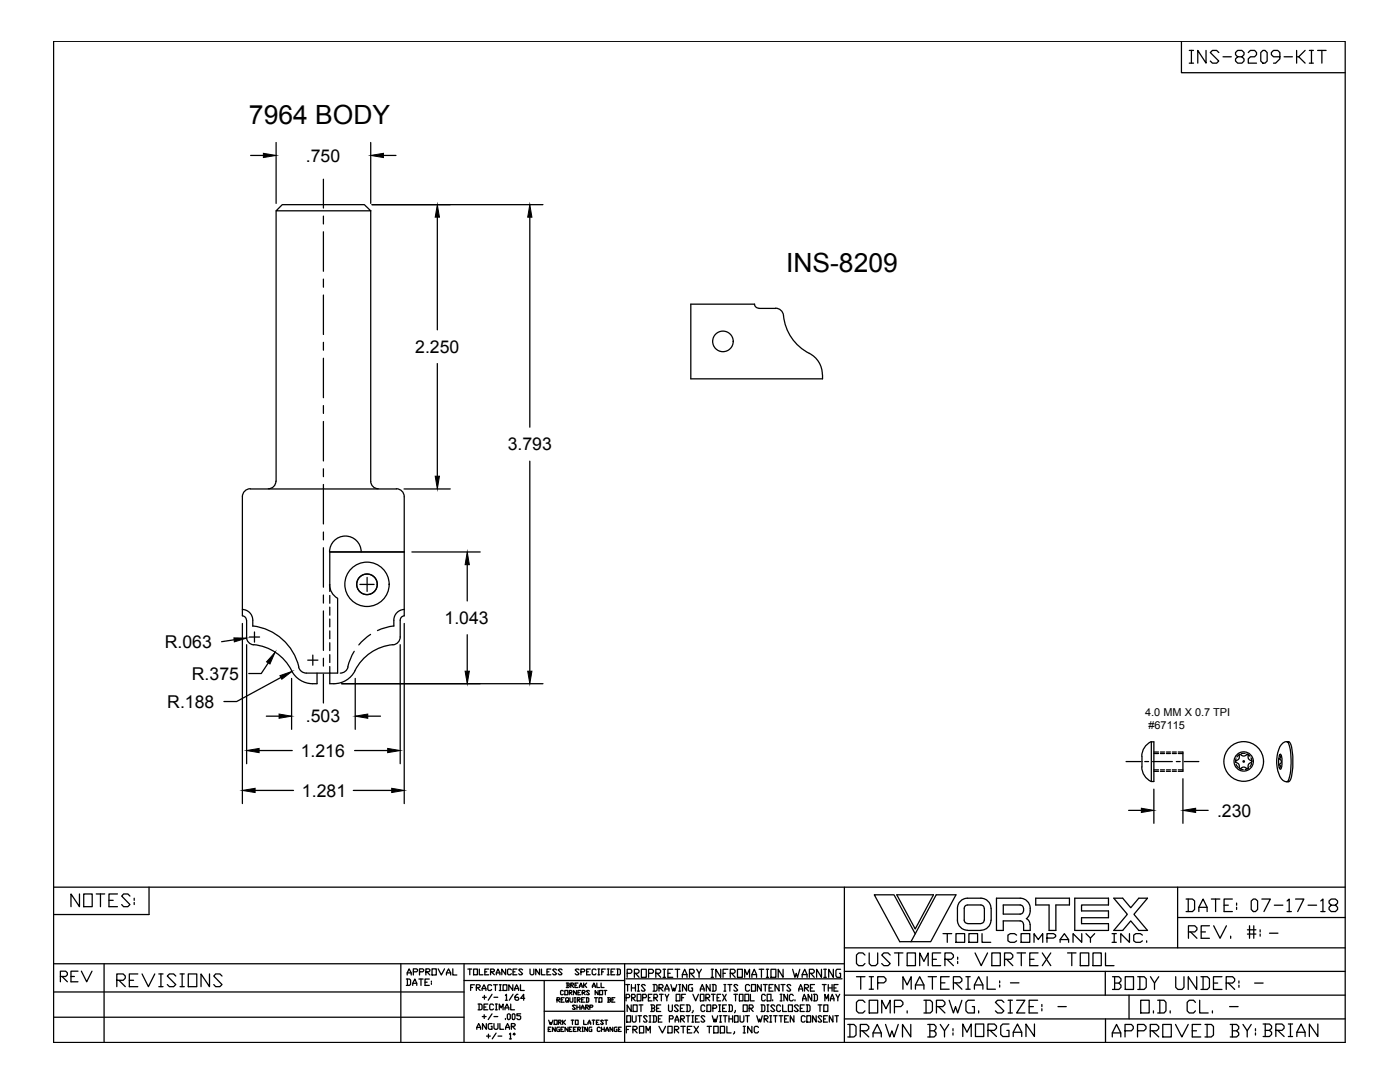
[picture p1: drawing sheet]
<svg xmlns="http://www.w3.org/2000/svg" width="279mm" height="216mm" viewBox="0 0 279 216" stroke-linecap="round" stroke-linejoin="round" font-family="sans-serif">
<!-- layer: titleblk -->
<path d="M10.7 8.2h257.8v199.8h-257.8zM235.8 8.2v6.3h32.7M10.7 177h257.8" fill="none" stroke="#000" stroke-width=".25"/>
<!-- layer: 50 -->
<g fill="none" stroke="#000" stroke-width=".25">
<path d="M168.5 177v31M235 177v12.1M10.7 182.5h19M10.7 197.9h81.9M10.7 192.3h157.8M20.8 192.3v15.7M80 192.3v15.7M92.6 192.3v15.7M92.6 195.7h32.1M108.6 195.7v12.2M124.7 192.3v15.7M168.5 189.1h100"/>
<path d="M168.5 193.8h100M168.5 198.6h100M225.3 198.6v4.7M235 183.1h33.5M10.7 203h81.9M108.6 201.8h16.1M168.5 203.3h100"/>
</g>
<!-- layer: Text -->
<g fill="none" stroke="#000" stroke-width=".25">
<path d="M179 178.5h7.3l-3.6 6.9zM193.1 179.2a2.01 2.01 0 0 0-2 2.1v2.3a2.01 2.01 0 0 0 2 2M193.1 179.2h2.7a2.01 2.01 0 0 1 2 2M81.1 195.4h.6l.2 .2v.8l-.2 .2h-.6M81.3 194.5v-.4l.3-.8 .5 .8v.4M81.3 194.1h.8M81.3 195.4v1.2M82.4 196.6v-.4l.4-.8 .4 .8v.4M82.4 196.2h.8M82.5 193.9h.6l.2-.4-.2-.2h-.6v1.2M83.6 195.4h.8M83.7 193.9h.7l.2-.4-.2-.2h-.7v1.2"/>
<path d="M84 195.4v1.2M84.8 196h.4M85 193.9h.6l.2-.4-.2-.2h-.6v1.2M85.2 193.9l.6 .6M85.7 195.4h-.9v1.2h.9M86.1 195.8v.2M86.1 196.2v.2M86.2 193.3h.9v1.2h-.9zM87.4 193.3l.7 1.2 .6-1.2M89.1 194.5v-.4l.4-.8 .4 .8v.4M89.1 194.1h.8M90.4 193.3v1.2h.8"/>
<path d="M93.4 193.4h.7M93.8 193.4v1.1M93.9 197h.4M94.5 193.4h.8v1.1h-.8zM94.7 196.5h-.8v1.1M95.1 197h.5l.2-.1v-.2l-.2-.2h-.5v1.1M95.2 197l.6 .6M95.7 193.4v1.1h.7M96.2 197.6v-.3l.4-.8 .4 .8v.3M96.2 197.3h.8M96.3 199h.8M96.7 198.6v.8"/>
<path d="M96.8 193.9h.3M97.5 193.4h-.7v1.1h.7M97.9 193.9h.6l.2-.2v-.2l-.2-.1h-.6v1.1M98.1 193.9l.6 .6M98.1 196.7l-.2-.2h-.4l-.1 .2v.7l.1 .2h.4l.2-.2M98.2 198.4l-.8 1.2M98.5 196.5h.8M98.6 199h.7M98.9 196.5v1.1M99 194.5v-.4l.4-.7 .4 .7v.4M99 194.1h.8M99.6 197.6h.4"/>
<path d="M99.6 196.5h.4M99.9 196.5v1.1M100.4 196.5h.8v1.1h-.8zM100.9 198.6l.2-.2v1.2M100.9 199.6h.3M100.9 193.4v1.1l-.8-1.1v1.1M102.1 193.5l-.3-.1h-.3l-.2 .1v.8l.2 .2h.3l.3-.2M102.3 196.5v1.1l-.8-1.1v1.1M102.4 193.9h.4M102.4 198.4l-.8 1.2M102.7 197.6v-.3l.4-.8 .4 .8v.3M102.7 197.3h.8"/>
<path d="M103.2 193.4h-.8v1.1h.8M103.4 198.4h-.2l-.4 .4v.6l.2 .2h.4l.1-.2-.1-.4h-.6M103.9 196.5v1.1h.7M104.3 193.5l-.2-.1h-.4l-.2 .1 .8 .8-.2 .2h-.4l-.2-.2M104.7 199.2h-.8l.6-.8v1.2M105.8 193.4v.9l.2 .2h.4l.1-.2v-.9M107.7 193.4v1.1l-.8-1.1v1.1M108.1 193.4v1.1h.7M109.2 193.9h.3M109.9 193.4h-.7v1.1h.7M111.1 193.5l-.2-.1h-.4l-.2 .1 .8 .8-.2 .2h-.4l-.2-.2M111.2 199.5h.4l.1-.3-.5-.1v.9"/>
<path d="M111.3 199.5l.4 .5M112 199.5h.3M112.2 193.5l-.2-.1h-.4l-.2 .1 .8 .8-.2 .2h-.4l-.2-.2M112.4 197.8l-.1-.2-.4 .2v.6l.1 .1 .4-.1M112.6 199.1h-.6v.9h.6M112.7 197.6h.6v.9h-.6zM113 196.2h.5l.1 .1-.1 .3M113.2 196.6h.3l.1 .3-.1 .1h-.5M113.2 196.2v.8M113.6 198.1h.4l.2-.3-.6-.2v.9M113.7 198.1l.5 .4M113.9 196.6h.4l.2-.3-.6-.1v.8"/>
<path d="M114 196.6l.5 .4M114.8 196.6h.2M115 197.6v.9l-.5-.9v.9M115.3 196.2h-.5v.8h.5M115.3 198.1h.3M115.6 193.5l-.2-.1h-.4l-.2 .1 .8 .8-.2 .2h-.4l-.2-.2M115.6 197l.3-.8 .3 .8M115.6 196.8h.6M115.9 197.6h-.6v.9M115.9 193.9h.6l.2-.2v-.2l-.2-.1h-.6v1.1M116.2 198.1h.4l.2-.3-.6-.2v.9M116.3 198.1l.5 .4"/>
<path d="M116.5 196.2v.8M116.7 196.6l.4 .4M117.1 196.2l-.6 .4M117.1 193.9h.3M117.6 197.8l-.1-.2-.5 .2 .6 .6-.1 .1-.5-.1M117.8 193.4h-.7v1.1h.7M118.2 197l.3-.8 .3 .8M118.2 196.8h.6M118.9 193.5l-.1-.1h-.4l-.2 .1v.8l.2 .2h.4l.1-.2M119.1 196.2v.8h.6M119.3 193.4h.4M119.3 194.5h.4"/>
<path d="M119.4 197.6v.9l-.6-.9v.9M119.5 193.4v1.1M119.7 197.6h.6v.9h-.6zM120 196.2v.8h.6M120.1 193.9h.3M120.5 197.6h.6M120.8 193.4h-.7v1.1M120.8 197.6v.9M121.2 193.4h.4M121.2 194.5h.4M121.3 199.1l.6 .1-.2 .3M121.4 199.5h.3l.2 .3-.2 .2h-.4"/>
<path d="M121.4 193.4v1.1M121.4 199.1v.9M121.9 193.9h.4M122.1 199.5h.3M122.7 199.1h-.6v.9h.6M122.7 193.4h-.8v1.1h.8M123.1 193.4h.5l.2 .1v.8l-.2 .2h-.5M123.3 193.4v1.1M124.9 196.5h.7M124.9 195.3h43.1M125 199.1h.5l.2-.2-.2-.5h-.5v1.3M125.2 194.2h.7l.2-.2v-.3l-.2-.3h-.7v1.6"/>
<path d="M125.3 196.5v1.3M126 196.5v1.3M126 197.1h.8M126.1 199.1h.5l.2-.2-.2-.5h-.5v1.3M126.2 199.1l.6 .6M126.6 194.2h.7l.2-.2v-.3l-.2-.3h-.7v1.6M126.8 196.5v1.3M126.8 194.2l.7 .8M127.2 198.4h.7v1.3h-.7zM127.2 196.5h.4M127.2 197.8h.4M127.4 196.5v1.3"/>
<path d="M128 193.4h1v1.6h-1zM128.3 199.1h.5l.2-.2-.2-.5h-.5v1.3M128.8 196.7l-.2-.2h-.4l-.2 .2 .8 .9-.2 .2h-.4l-.2-.2M129.4 199.1h.3M129.4 194.2h.8l.2-.2v-.3l-.2-.3h-.8v1.6M130.1 198.4h-.7v1.3h.7M130.3 196.5h.6l.2 .2v.9l-.2 .2h-.6M130.5 199.1h.5l.2-.2-.2-.5h-.5v1.3M130.5 196.5v1.3M130.7 199.1l.5 .6M130.9 194.2h.7l.3-.2v-.3l-.3-.3h-.7v1.6M131.1 194.2l.8 .8"/>
<path d="M131.5 197.1h.6l.2-.2v-.2l-.2-.2h-.6v1.3M131.6 198.4h.8M131.7 197.1l.6 .7M132 198.4v1.3M132.3 193.4h.5M132.3 195h.5M132.6 193.4v1.6M132.7 197.8v-.5l.4-.8 .4 .8v.5M132.7 197.3h.8M132.7 198.4l.4 .7v.6M133.3 194.2h.5M133.5 198.4l-.4 .7"/>
<path d="M133.9 196.5l.4 1.3 .2-.7 .1 .7 .5-1.3M134.3 193.4h-1v1.6h1M134.7 193.4h1M134.9 198.4h.8v1.3h-.8zM135.2 193.4v1.6M135.5 196.5h.3M135.5 197.8h.3M135.7 196.5v1.3M136 199.1h.4M136.2 195v-.5l.4-1.1 .5 1.1v.5M136.2 194.5h.9M136.8 198.4h-.8v1.3"/>
<path d="M137 196.5v1.3l-.8-1.3v1.3M137.6 194.2h.7l.2-.2v-.3l-.2-.3h-.7v1.6M137.8 194.2l.7 .8M138.2 196.5h-.6l-.2 .2v.9l.2 .2h.6v-.7h-.2M138.3 198.4l.5 1.3 .6-1.3M139.1 193.4l.4 .8v.8M139.8 197.8v-.5l.4-.8 .3 .8v.5M139.8 198.4h.7v1.3h-.7zM139.8 197.3h.7M140 193.4l-.5 .8M140.9 199.1h.5l.2-.2-.2-.5h-.5v1.3M141.1 199.1l.5 .6"/>
<path d="M141.7 196.5v1.3l-.7-1.3v1.3M141.9 193.4h.5M141.9 195h.5M142 198.4h.7M142.1 196.5h.6l.2 .2v.9l-.2 .2h-.6M142.1 193.4v1.6M142.3 196.5v1.3M142.4 198.4v1.3M143.1 199.1h.4M143.8 198.4h-.7v1.3h.7M143.8 193.4v1.6l-.9-1.6v1.6M144.2 198.4l.7 1.3"/>
<path d="M144.3 194.2h.5M144.5 196.5h.4M144.5 197.8h.4M144.7 196.5v1.3M144.9 198.4l-.7 1.3M145.3 193.4h-1v1.6M145.3 196.5h.7M145.7 196.5v1.3M145.7 194.2h.8l.2-.2v-.3l-.2-.3h-.8v1.6M146 194.2l.7 .8M146.5 198.4h.7M146.8 198.4v1.3"/>
<path d="M147.2 193.4h1v1.6h-1zM147.2 196.7l-.2-.2h-.4l-.1 .2 .7 .9-.2 .2h-.4l-.1-.2M147.6 198.4h.7v1.3h-.7zM148.6 195v-1.6l.5 1.1 .5-1.1v1.6M148.7 198.4h.7v1.3h-.7zM149.6 196.7l-.2-.2h-.4l-.2 .2v.9l.2 .2h.4l.2-.2M149.8 198.4v1.3h.7M150 196.5h.8v1.3h-.8zM150.1 195v-.5l.4-1.1 .5 1.1v.5M150.1 194.5h.9M151.5 193.4h.9M151.9 196.5v1.3l-.7-1.3v1.3"/>
<path d="M152 193.4v1.6M152.3 196.5h.8M152.7 198.7l-.1-.3h-.4l-.2 .3v.8l.2 .2h.4l.1-.2M152.7 196.5v1.3M152.9 193.4h.5M152.9 195h.5M153.1 198.4h.8v1.3h-.8zM153.1 193.4v1.6M153.5 197.1h.4M153.9 193.4h.9v1.6h-.9zM154.2 199.5v.2M154.3 196.5h-.8v1.3h.8"/>
<path d="M155.5 196.5v1.3l-.8-1.3v1.3M155.7 199.7h.4M155.7 198.4h.4M155.9 196.5h.8M155.9 198.4v1.3M156.2 196.5v1.3M156.3 193.4v1.6l-1-1.6v1.6M157.2 198.4v1.3l-.8-1.3v1.3M157.8 196.7l-.2-.2h-.3l-.3 .2 .8 .9-.2 .2h-.3l-.3-.2M158.2 193.4l.5 1.6 .2-.8 .3 .8 .4-1.6M158.3 198.7l-.2-.3h-.3l-.2 .3v.8l.2 .2h.3l.2-.2M158.7 199.5v.2"/>
<path d="M159.4 197.8v-.5l.4-.8 .4 .8v.5M159.4 197.3h.8M160.1 195v-.5l.5-1.1 .5 1.1v.5M160.1 194.5h1M160.2 199.7v-.4l.3-.9 .4 .9v.4M160.2 199.3h.7M160.6 197.1h.5l.3-.2v-.2l-.3-.2h-.5v1.3M160.8 197.1l.6 .7M161.5 194.2h.7l.3-.2v-.3l-.3-.3h-.7v1.6M161.7 197.1h.4M161.8 194.2l.7 .8M162 198.4v1.3l-.7-1.3v1.3"/>
<path d="M162.4 198.4h.5l.2 .3v.8l-.2 .2h-.5M162.5 196.5h-.8v1.3h.8M162.5 198.4v1.3M163.9 193.4v1.6l-.9-1.6v1.6M164.1 196.5h.8M164.4 193.4h.5M164.4 195h.5M164.5 196.5v1.3M164.6 199.7v-1.3l.4 .9 .3-.9v1.3M164.7 193.4v1.6M165.3 197.1h.8M165.3 196.5v1.3"/>
<path d="M165.7 199.7v-.4l.4-.9 .3 .9v.4M165.7 199.3h.7M166.1 196.5v1.3M166.3 193.4v1.6l-.9-1.6v1.6M166.4 197.1h.5M166.8 198.4l.4 .7v.6M167.2 196.5h-.8v1.3h.8M167.6 198.4l-.4 .7M167.8 193.4h-.8l-.2 .3v1l.2 .3h.8v-.8h-.3M182.7 186.3l-4.3-7.8h-3.9l5.1 9.4h6.1l5.1-9.4h-4l-5 9.4M193.1 180.6a.66 .66 0 0 0-.7 .7v2.3a.66 .66 0 0 0 .7 .7M193.1 180.6h2.7a.66 .66 0 0 1 .6 .6"/>
<path d="M196.4 183.6a.66 .66 0 0 1-.6 .7M196.5 181.3v2.3M197.8 183.6a2.01 2.01 0 0 1-2 2M197.8 181.3v2.3M204.2 184.4a.66 .66 0 0 0-.6-.6h-3.4v1.9M204.2 181.2a.66 .66 0 0 0-.6-.6h-3.4v1.8h3.4a.66 .66 0 0 0 .6-.7M204.3 181.3v.5M204.8 183.3a1.29 1.29 0 0 1 .8 1.2M204.9 183.3a2.44 2.44 0 0 0-.8-4l-5.2-.1v6.5M209.4 185.7v-5.1h-2.7v-1.4h6.7v1.4h-2.7v5.1M215.8 184.3v-1.2h5.4v-1.3h-5.4v-1.2h5.4v-1.4h-6.7v6.5M222.3 185.7l2.7-3.3-2.7-3.2h1.8l1.6 1.9 1.6-1.9h1.7l-2.7 3.2 2.7 3.3"/>
<path d="M224.1 185.7l1.6-1.9 1.6 1.9M227.7 199.6h1.6v2.5h-1.6zM231 199.6h1.3l.4 .4v1.7l-.4 .4h-1.3M231.5 199.6v2.5M239.4 199.6v2.5h1.7M95.2 205.4v-.4l.3-.8 .4 .8v.4M95.2 205h.7M95.4 200.3h.6l.2 .3v.7l-.2 .2h-.6M95.6 200.3v1.2M96.3 202.8h.7M96.6 200.9h.4M96.6 202.5v.7"/>
<path d="M97.1 204.2v1.2l-.8-1.2v1.2M97.1 206.7h.8M97.4 200.3h-.8v1.2h.8M97.5 206.4v.7M98.2 204.2h-.6l-.2 .2v.8l.2 .2h.6v-.6h-.2M98.2 202.3l-.8 1.1M98.5 200.6l-.2-.3h-.4l-.2 .3v.7l.2 .2h.4l.2-.2M98.6 204.2v1l.2 .2h.4l.2-.2v-1M98.6 202.8h.7M98.9 201.5h.4M98.9 200.3h.4M99 206.1l-.8 1.2"/>
<path d="M99 200.3v1.2M99.4 206.7h.7M99.6 201.5v-1.2l.4 .8 .4-.8v1.2M99.8 204.2v1.2h.7M100.8 201.5v-.4l.4-.8 .3 .8v.4M100.8 201.1h.7M100.9 203.2v.2M100.9 205.4v-.4l.4-.8 .4 .8v.4M100.9 205h.8M101.2 202.5l.3-.2 .3 .2v.7l-.2 .2-.4-.2zM101.7 206.4l.2-.3v1.2M101.7 207.3h.4"/>
<path d="M101.9 200.3v1.2h.8M102.1 204.8h.5l.2-.2v-.2l-.2-.2h-.5v1.2M102.2 202.5l.2-.2 .4 .2v.7l-.2 .2h-.2l-.2-.2zM102.2 204.8l.6 .6M102.4 206.4l.2-.3 .2 .3-.2 .1zM103.9 202.3h-.7v.4h.5l.2 .1v.4l-.2 .2h-.3l-.2-.2M109.4 205.4h.3M109.5 203.6l.3 .8 .1-.4 .2 .4 .2-.8M110 205h-.6v.8h.6M110.6 203.6h.6v.8h-.6zM110.8 205v.8l-.5-.8v.8M111.4 204h.5l.1-.3-.6-.1v.8"/>
<path d="M111.6 204l.4 .4M111.7 205h-.5l-.1 .7 .6 .1v-.4h-.2M112 205.4h.2M112.3 203.6v.8M112.4 204l.4 .4M112.5 205h-.5v.8h.5M112.8 203.6l-.5 .4M113.4 205v.8l-.6-.8v.8M113.6 205.4h.3M114.2 205h-.6v.8h.6M114.2 203.6v.8M114.5 205.4h.3"/>
<path d="M114.8 203.6h.6v.8h-.6zM115 205h-.5v.8h.5M115.3 205.4h.4l.2-.3-.2-.1h-.4v.8M115.4 205.4l.5 .4M116.1 205.8h.3M116.1 205h.3M116.3 205v.8M116.5 203.6v.8h.5M117.2 205v.8l-.5-.8v.8M117.3 204.4l.3-.8 .3 .8M117.3 204.1h.6M118.1 205h-.4l-.2 .1v.6l.2 .1h.4v-.4h-.1"/>
<path d="M118.4 203.6v.8M119 204h.3M119.6 203.6h-.6v.8h.6M119.8 205.1l-.2-.1-.4 .1v.6l.2 .1 .4-.1M120 205.4h.6M120 205v.8M120.4 203.7l-.1-.1-.4 .1 .5 .5-.1 .2h-.3l-.1-.2M120.6 205v.8M120.7 203.6h.6M120.9 205.8l.3-.8 .2 .8M120.9 205.5h.5M121 203.6v.8"/>
<path d="M122.3 205v.8l-.6-.8v.8M123.1 205h-.4l-.1 .7 .5 .1v-.4h-.1M123.4 205.4h.3M124 205h-.6v.8h.6M125 205.4h.4M125.1 202.7h.7v1.2h-.7zM125.9 204.8h-.9v1.3M126 200.5v1.3l-.8-1.3v1.3M126.2 202.7v1l.2 .2h.3l.2-.2v-1M126.3 205.4h.6l.3-.4-.3-.2h-.6v1.3M126.4 200.5h.8v1.3h-.8zM126.5 205.4l.7 .7"/>
<path d="M127.3 202.7h.7M127.5 200.5h.8M127.6 204.8h.9v1.3h-.9zM127.7 202.7v1.2M127.9 200.5v1.3M128.9 206.1v-1.3l.5 .8 .4-.8v1.3M129.1 202.9l-.1-.2h-.4l-.2 .2 .7 .8-.1 .2h-.4l-.2-.2M129.5 202.7h.4M129.5 203.9h.4M129.7 202.7v1.2M129.9 200.5h.6l.2 .3-.2 .4M130.1 201.2h.4l.2 .4-.2 .2h-.6"/>
<path d="M130.1 200.5v1.3M130.3 202.7h.5l.2 .2v.8l-.2 .2h-.5M130.5 202.7v1.2M131 201.2h.5M131.4 203.3h.4M131.5 204.8l.7 1.3 .6-1.3M131.9 200.5h-.9v1.3h.9M132.1 202.7h-.7v1.2h.7M133.3 204.8h.8v1.3h-.8zM133.4 200.5v1.1l.2 .2h.4l.2-.2v-1.1M133.6 203.3h.6l.2-.4-.2-.2h-.6v1.2M134.6 205.4h.6l.3-.4-.3-.2h-.6v1.3"/>
<path d="M134.7 203.9v-.4l.4-.8 .4 .8v.4M134.7 203.5h.8M134.8 205.4l.7 .7M135.4 200.8l-.2-.3h-.4l-.2 .3 .8 .8-.2 .2h-.4l-.2-.2M135.8 201.2h.4M135.8 203.3h.6l.2-.4-.2-.2h-.6v1.2M135.9 204.8h.9M136 203.3l.6 .6M136.3 204.8v1.3M136.6 200.5h-.8v1.3h.8M136.9 200.5h.6l.2 .3v.8l-.2 .2h-.6M136.9 202.7h.8"/>
<path d="M137.1 200.5v1.3M137.2 205.4h.5M137.3 202.7v1.2M138.1 204.8h-.9v1.3h.9M138.1 202.7h.3M138.1 203.9h.3M138.2 202.7v1.2M138.3 201.6l-.2 .5M138.5 204.8l.9 1.3M138.8 203.3h.4M139.4 204.8l-.9 1.3M139.6 202.7h-.8v1.2h.8"/>
<path d="M140.7 200.8l-.2-.3h-.4l-.2 .3v.8l.2 .2h.4l.2-.2M140.7 202.9l-.3-.2h-.3l-.2 .2 .8 .8-.3 .2h-.3l-.2-.2M141.1 200.5h.7v1.3h-.7zM141.1 204.8h.9M141.5 204.8v1.3M142.1 202.7l.4 1.2 .2-.6 .2 .6 .3-1.2M142.3 201.2h.5l.2-.2-.2-.5h-.5v1.3M142.4 204.8h.9v1.3h-.9zM143.4 200.5h.4M143.4 201.8h.4M143.6 200.5v1.3M143.6 202.7h.4"/>
<path d="M143.6 203.9h.4M143.7 204.8h.9v1.3h-.9zM143.8 202.7v1.2M144.2 201.2h.4M144.3 202.7h.8M144.7 202.7v1.2M145 200.5h-.8v1.3h.8M145.1 204.8v1.3h.8M145.4 200.5h.6l.2 .3v.8l-.2 .2h-.6M145.5 203.3h.7M145.5 202.7v1.2M145.6 200.5v1.3"/>
<path d="M146.2 202.7v1.2M146.6 202.7h.7v1.2h-.7zM146.6 205.9v.2l-.2 .2M146.8 201.6l-.2 .5M147.7 202.7v1l.2 .2h.3l.2-.2v-1M148.3 200.5h.8v1.3h-.8zM148.3 204.8h.4M148.3 206.1h.4M148.5 204.8v1.3M148.8 202.7h.7M149.2 202.7v1.2M149.5 201.2h.6l.2-.4-.2-.3h-.6v1.3"/>
<path d="M149.7 201.2l.6 .6M150.1 204.8v1.3l-.9-1.3v1.3M151 202.7l.4 1.2 .2-.6 .2 .6 .3-1.2M151.4 205l-.2-.2h-.5l-.2 .2v.9l.2 .2h.5l.2-.2M151.9 200.5h.6l.1 .3v.8l-.1 .2h-.6M152 200.5v1.3M152.5 203.3h.6l.2-.4-.2-.2h-.6v1.2M152.7 203.3l.6 .6M153.1 200.5h.3M153.1 201.8h.3M153.2 200.5v1.3M153.6 202.7h.4"/>
<path d="M153.6 203.9h.4M153.8 202.7v1.2M154.4 202.7h.7M154.6 200.8l-.2-.3h-.4l-.2 .3 .8 .8-.2 .2h-.4l-.2-.2M154.8 202.7v1.2M155.5 202.7h.7M155.8 200.8l-.2-.3h-.4l-.2 .3v.8l.2 .2h.4l.2-.2M155.9 202.7v1.2M156.2 200.5v1.3h.8M156.6 203.3h.4M157.3 200.5h.8v1.3h-.8zM157.3 202.7h-.7v1.2h.7"/>
<path d="M158.4 202.7v1.2l-.7-1.2v1.2M159.3 200.8l-.2-.3h-.4l-.2 .3 .8 .8-.2 .2h-.4l-.2-.2M159.7 201.2h.4M160.5 200.5h-.8v1.3h.8M160.7 202.9l-.2-.2h-.4l-.2 .2v.8l.2 .2h.4l.2-.2M160.9 200.5h.6l.2 .3v.8l-.2 .2h-.6M161 202.7h.8v1.2h-.8zM161.1 200.5v1.3M162.9 202.7v1.2l-.7-1.2v1.2M163.3 200.5h.7M163.6 200.5v1.3M164 202.9l-.2-.2h-.4l-.1 .2 .7 .8-.2 .2h-.4l-.1-.2"/>
<path d="M164.4 203.3h.3M164.4 200.5h.8v1.3h-.8zM165.1 202.7h-.7v1.2h.7M166.2 202.7v1.2l-.7-1.2v1.2M238.6 200l-.4-.4h-.9l-.4 .4v1.7l.4 .4h.9l.4-.4"/>
</g>
<!-- layer: 0 -->
<g fill="none" stroke="#000" stroke-width=".25">
<path d="M50 31h2.6M55.1 28.4v12.2M64.5 35.8v5.7M74 28.4v12.2M76.5 31h2.5M55.1 42.1l1.2-1.3h16.4l1.3 1.3zM55.1 42.1v53.9a1.5 1.5 0 0 1-1.5 1.5M64.5 43.1v1.6M64.5 46.3v7.8M64.5 55.7v1.6M64.5 58.9v7.8M74 42.1v53.9a1.5 1.5 0 0 0 1.5 1.5"/>
<path d="M74.2 40.8h34.2M87.3 43.3v22.5M105.7 43.3v41.9M64.5 68.3v1.6M64.5 71.5v7.9M87.3 72.5v22.5M150.6 60.7a.87 .87 0 0 0 .8 .8M150.6 60.7h-12.7v14.9h26.3v-.9M151.5 61.5h3.3M154.8 61.5a1.59 1.59 0 0 1 1.6 1.4M156.4 63a9.5 9.5 0 0 0 5.1 7.5M161.5 70.5a4.7 4.7 0 0 1 2.6 4.2"/>
<path d="M48.4 99.1v23.8a.87 .87 0 0 1 .8 .8M50 97.5a1.59 1.59 0 0 0-1.6 1.6M50 97.6h29.1M64.5 80.9v1.6M64.5 84.1v7.9M64.5 93.5v1.6M64.5 96.7v7.8M79.1 97.5a1.59 1.59 0 0 1 1.6 1.6M80.6 97.6h9.3M80.7 99.1v23.8a.87 .87 0 0 0-.8 .8M105.7 92v41.9M64.5 106.2v1.5"/>
<path d="M64.5 109.3v7.9M64.5 118.7v1.6M65.8 116.6a3.2 3.2 0 0 0 1.5 2.8M65.8 110.1a3.2 3.2 0 0 1 3.1-3.1 3.2 3.2 0 0 1 3.2 3.1M65.8 118.8v1.6M67.4 119.4v14.9h-6.2M71.8 116.6h2.9M73.3 115.2v2.8M80.7 110.1h-14.9v7.9M82.2 110.1h13.6M93.2 112.7v7.2M46.7 127.7l-2.5 .3"/>
<path d="M48.4 124.4v35.9M48.4 121.6a2.14 2.14 0 0 1 2 2.1M49.2 127.1a1.59 1.59 0 0 0 1.4 1.6M49.2 123.8v3.3M49.2 128.6v23.8M49.8 127.1h2M50.4 123.8v1.2M50.5 124.9a10.7 10.7 0 0 1 9.1 8.2M50.6 128.6a9.5 9.5 0 0 1 7.6 5.2M50.8 126.1v2M53.5 132.3l-1.4 2.1h-2.5M56 135.2l-8.8 4.8h-2.5"/>
<path d="M58.2 133.8a4.9 4.9 0 0 0 5.1 2.6v-2.1M58.2 135.4v10.1M59.6 133.1a1.59 1.59 0 0 0 1.5 1.2M61.4 131.7h2M62.4 130.7v2M64.5 121.9v7.9M64.5 131.3v1.6M64.5 134.5v5.8M65.8 121.1v1.7M65.8 123.5v1.6M65.8 125.9v1.6M65.8 128.3v1.5"/>
<path d="M65.8 130.6v1.6M68.2 136.4h40.2M69.5 133.1a1.59 1.59 0 0 1-1.6 1.2M70.7 130l-.8 1.5-.5 1.6M70.9 135.4v10.1M74 126.6l-1.3 .9-1.1 1.2M78.4 128.6a9.6 9.6 0 0 0-7.9 5.8 5 5 0 0 1-4.7 2v-3.4M78.6 124.9l-1.7 .3-1.6 .6M78.6 123.8v1.2M79.9 127.1a1.59 1.59 0 0 1-1.5 1.6M79.9 123.8v3.3M79.9 128.6v23.8"/>
<path d="M80.7 121.6a2.14 2.14 0 0 0-2.1 2.1M80.7 124.4v35.9M93.2 126.6v7.3M50.9 157.7h7.7M51.7 149.8h6.6M53.2 142.9h2.5M70.5 157.7h7.7M70.8 149.8h6.6M73.4 142.9h2.5M224.7 152h3M227.9 153a3.2 3.2 0 0 0 1.8 2.9M227.9 150.9v2.1"/>
<path d="M228.5 152h.7M229.7 148a3.2 3.2 0 0 0-1.8 2.9M229.8 148h.5v7.9h-.5zM230 152h4M230.3 157.5v6.8M230.3 153.9h.9M230.3 153.6h.9M230.3 150.1h.9M230.3 150.4h.9M231.6 153.9h.8M231.6 153.6h.8M231.6 150.1h.8"/>
<path d="M231.6 150.4h.8M232.8 153.9h.8M232.8 153.6h.8M232.8 150.1h.8M232.8 150.4h.8M234 153.9h.8M234 153.6h.8M234 150.1h.8M234 150.4h.8M234.8 152h.7M235.1 150.1h1v3.8h-1M235.1 153.6h1"/>
<path d="M235.1 150.4h1M236.1 155.4v8.9M236.3 152h3M246.7 151.4l-.1 .7M246.7 152.5l.4 .6M246.7 151.8l-.1 .1 .1 .2M246.7 152.2l.5 .3 .1 .6M247.3 150.8l-.1 .6-.5 .3M247.3 153.1l.1 .3 .2-.1M247.4 150.5l-.6 .5M247.4 153.4l.7 .2M247.6 150.6l-.2-.1-.1 .3"/>
<path d="M247.7 150.6l.5 .3 .6-.3M248.5 150.3l-.8 .1M248.8 150.6l.3 .1 .1 .7 .5 .3M248.9 150.4l.6 .5M249.2 153.2l-.7 .3M249.7 151.2l.1 .7M249.7 152.2l-.5 .3-.2 .9-.8-.3-.5 .2M249.7 151.8l.1 .1-.1 .2M249.8 152.3l-.3 .7M255.2 152.7a.28 .28 0 0 1 .3 .2 .28 .28 0 0 1-.2 .3M255.2 151.5a.53 .53 0 0 1 .5 .5 .53 .53 0 0 1-.5 .5M255.3 150.7a.32 .32 0 0 1 .3 .4 .32 .32 0 0 1-.4 .3"/>
<path d="M255.4 150.6l.1-.1a3.1 3.1 0 0 1 .2 2.7l-.1 .3a2.73 2.73 0 0 1-.3-2.6zM256.8 148h.5a7.8 7.8 0 0 1 .7 4.3l-.2 2.6a.95 .95 0 0 1-1 1.1 2.65 2.65 0 0 0 .8-2.2 10.3 10.3 0 0 0-.7-5.8zM256.8 148a2.37 2.37 0 0 0-1.8 2.2 6.9 6.9 0 0 0 .7 5.2l.4 .3 .7 .3M225.2 161.7h2.6M238.6 161.7h2.5"/>
<circle cx="144.3" cy="68.1" r="2.05"/>
<circle cx="73.2" cy="116.6" r="4.4"/>
<circle cx="73.2" cy="116.6" r="2.05"/>
<circle cx="248.2" cy="151.9" r="4"/>
<circle cx="248.2" cy="151.9" r="1.93"/>
<circle cx="248.2" cy="151.9" r=".15"/>
</g>
<g fill="#000" stroke="#000" stroke-width=".2">
<path d="M52.6 30.6l2.5 .4-2.5 .4zM74 31l2.5-.4v.8zM87.3 40.8l.4 2.5h-.8zM105.7 40.8l.5 2.5h-.9zM86.9 95h.8l-.4 2.6zM93.2 110.1l.5 2.6h-.9zM46.7 127.3h2.5l-2.4 .8zM54.9 130.2l-1 2.3-.7-.4zM55.9 134.8l2.4-.8-2.1 1.5zM92.8 133.9h.9l-.5 2.5zM105.3 133.9h.9l-.5 2.5zM48.4 157.7l2.5-.4v.8z"/>
<path d="M49.2 149.8l2.5-.5v.9zM55.7 142.5l2.5 .4-2.5 .4zM70.9 142.9l2.5-.4v.8zM77.4 149.3l2.5 .5-2.5 .4zM78.2 157.3l2.5 .4-2.5 .4zM227.8 161.3l2.5 .4-2.5 .4zM236.1 161.7l2.5-.4v.8z"/>
</g>
<g font-size="6.2">
<text x="170" y="194">CUSTOMER:</text>
<text x="193.7" y="194">VORTEX TOOL</text>
<text x="22.6" y="198.3">REVISIONS</text>
</g>
<g font-size="5.7">
<text x="236.4" y="13.8">INS-8209-KIT</text>
<text x="13.4" y="182">NOTES:</text>
<text x="235.7" y="183.1">DATE:</text>
<text x="248.7" y="183.1">07-17-18</text>
<text x="236.4" y="188.4">REV. #:</text>
<text x="170" y="203.2">COMP. DRWG. SIZE:</text>
<text x="170" y="198.6">TIP MATERIAL:</text>
<text x="221.2" y="198.6">BODY UNDER:</text>
<text x="168.3" y="208.1">DRAWN BY:</text>
<text x="191.2" y="208.1">MORGAN</text>
<text x="221.2" y="208.1">APPROVED BY:</text>
<text x="251.2" y="208.1">BRIAN</text>
</g>
<g font-size="5.3">
<text x="49.7" y="24.7">7964 BODY</text>
<text x="156.9" y="54.3">INS-8209</text>
<text x="11.3" y="197.2">REV</text>
</g>
<text font-size="4.4" x="187.3" y="189.1">TOOL COMPANY INC.</text>
<g font-size="3.5">
<text x="61" y="32.3">.750</text>
<text x="82.9" y="70.4">2.250</text>
<text x="101.3" y="89.9">3.793</text>
<text x="88.7" y="124.5">1.043</text>
<text x="32.9" y="129.3">R.063</text>
<text x="38.3" y="135.6">R.375</text>
<text x="33.4" y="141.2">R.188</text>
<text x="61" y="144.1">.503</text>
<text x="60" y="151">1.216</text>
<text x="60.3" y="158.9">1.281</text>
<text x="242.9" y="162.9">.230</text>
<text x="113.2" y="202.5">SHARP</text>
</g>
<g font-size="2.6">
<text x="252.6" y="187.3">-</text>
<text x="200.7" y="197.2">-</text>
<text x="249.4" y="197.6">-</text>
<text x="210.3" y="202.1">-</text>
<text x="244.5" y="202.1">-</text>
</g>
<g font-size="2.2">
<text x="228.5" y="142.8">4.0 MM X 0.7 TPI</text>
<text x="229.2" y="145.5">#67115</text>
</g>
</svg>
